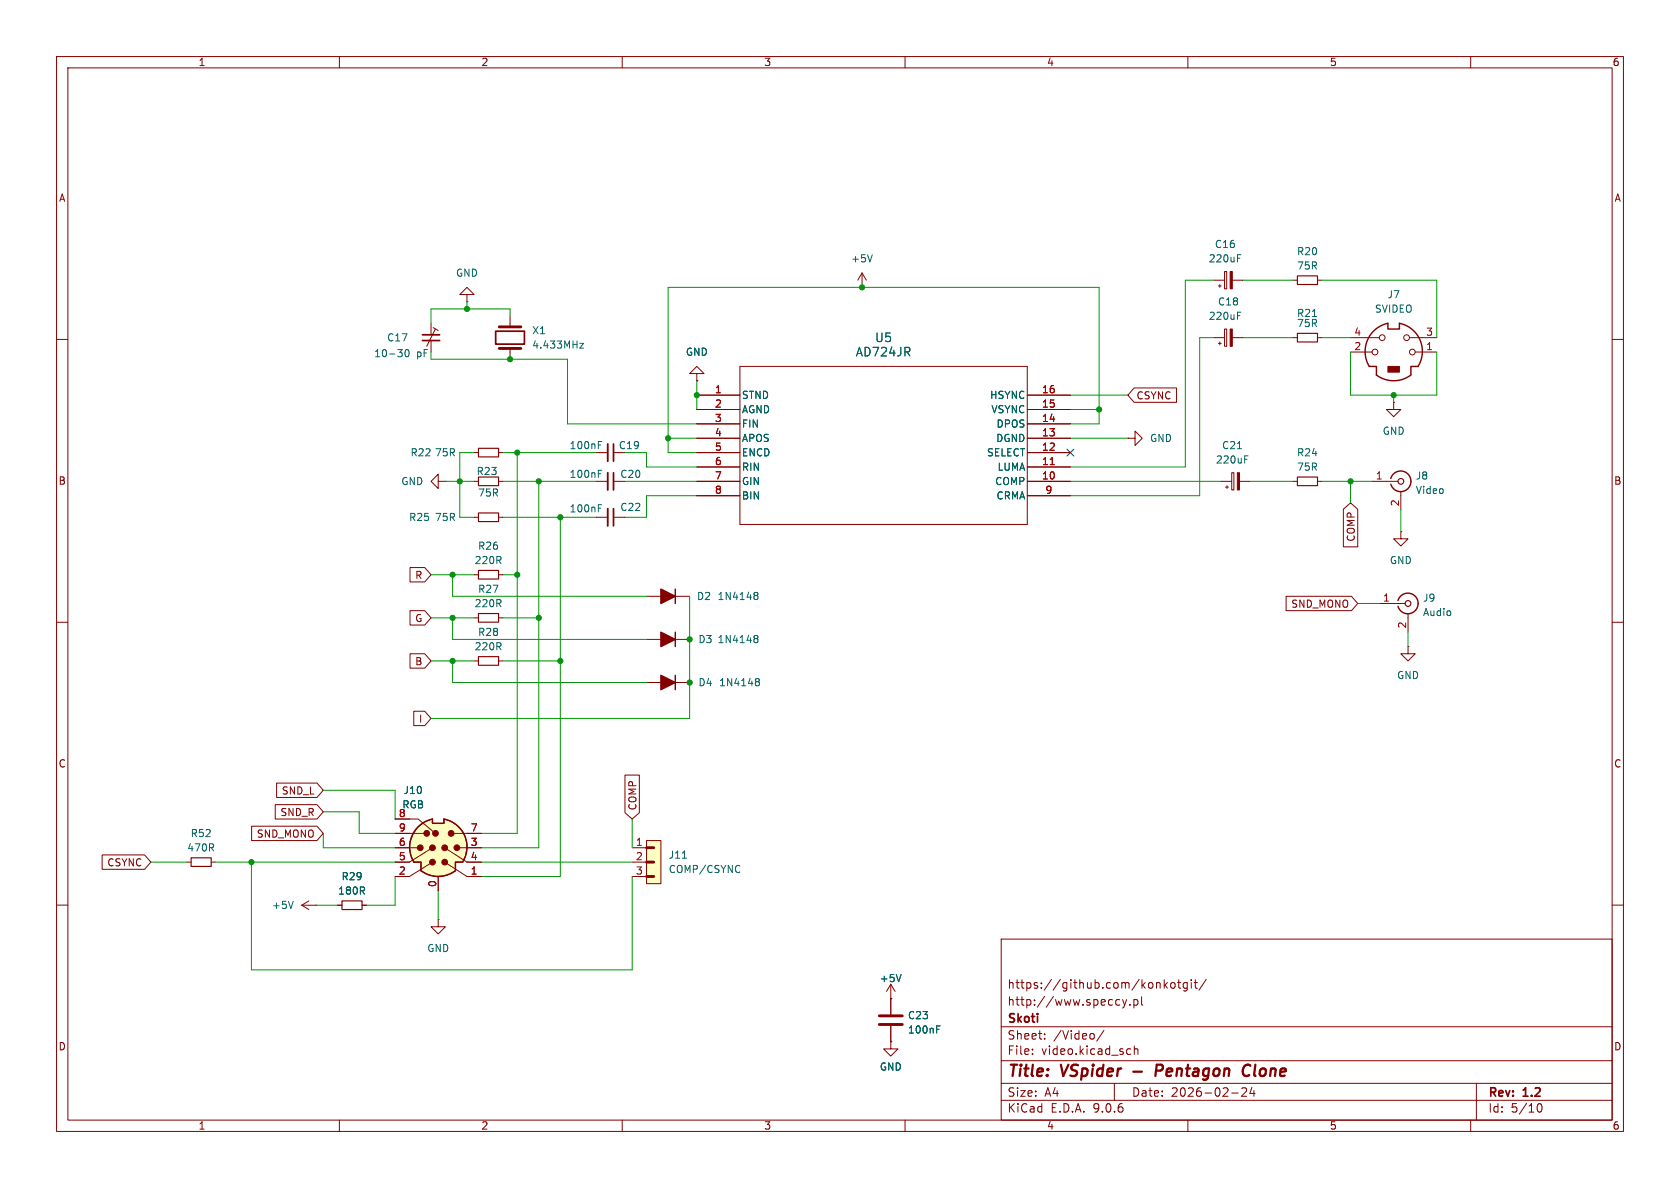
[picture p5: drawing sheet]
<svg xmlns="http://www.w3.org/2000/svg" width="297mm" height="210mm" viewBox="0 0 297 210" stroke-linecap="round" stroke-linejoin="round" font-family="sans-serif">
<g fill="none" stroke="#840000" stroke-width=".18">
<path d="M10 10h277v190h-277zM12 12h273v186h-273zM60 10v2M110 10v2M160 10v2M210 10v2M260 10v2M152.4 50.8h.1M152.4 48.3l-.8 1.2M152.4 48.3l.8 1.2M152.4 48.3v2.5M238.8 59.7h5"/>
<path d="M249.2 59.7h4.8M10 60h2M123.2 66h1.3l-1.3-1.2-1.3 1.2h1.3v1.3M123.2 67.3h.1M123.2 77.5h7.6M123.2 74.9h7.6M123.2 69.9h7.6M123.2 72.4h7.6M130.8 64.8h50.8v27.9h-50.8zM181.6 77.5h7.6M181.6 74.9h7.6M181.6 69.9h7.6"/>
<path d="M181.6 72.4h7.6M238.8 62.2h3.8M250.2 62.2h3.8M285 60h2M105.4 80h2M105.4 85.1h2M108.5 80h2M108.5 85.1h2M123.2 80h7.6M123.2 85.1h7.6M123.2 82.6h7.6M123.2 87.6h7.6"/>
<path d="M181.6 80h7.6M181.6 85.1h7.6M181.6 82.6h7.6M181.6 87.6h7.6M10 110h2M83.8 109.2h.8M88.1 109.2h.8M114.3 113h7.6M114.3 105.4h7.6M285 110h2M114.3 120.7h7.6M10 160h2"/>
<path d="M77.5 162.6v1.2h1.2l-1.2 1.3-1.3-1.3h1.3M77.5 162.6h.1M177 166h108v32h-108zM197.5 176.7l.5 .1M198 177.6l-.5 .1M198.5 176.7l.3 1M198.8 177.7l-.1 .4-.2 .1M199.2 176.7l-.4 1M199.7 177.6v.1M200.5 176.8l.4-.1 .3 .3v.4l-.2 .2h-.5M200.5 176.7v1.5M201.8 176.2v1.3l.2 .2"/>
<path d="M204.7 173.7l.3 .1 .1 .1v.8M205.8 173.2v1.5M206 174.1l.4 .6M206.4 173.7l-.6 .6M207.1 173.8l.4-.1 .2 .3v.4l-.2 .3-.4-.1-.1-.2v-.4zM208.2 173.7h.5M208.4 173.2v1.3l.3 .2M209.9 173.8l-.4-.1-.3 .3v.4l.1 .2h.6M209.9 173.7v1.2l-.3 .3-.4-.1M210.6 173.2v.1M210.6 173.7v1M211.1 173.7h.6"/>
<path d="M211.3 173.2v1.3l.4 .2M213.2 173.1l-1.2 2M285 160h2M60 198v2M110 198v2M160 198v2M177 194.5h108M177 191.5h108M177 187.5h108M177 181.5h108M182.5 186.3v.1M182.5 185.5v.1"/>
<path d="M184.7 183.6v.1M184.7 182.8v.1M195.2 182.1l-1.3 2M197 191.5v3M199.5 185.4l.4 .1M199.9 186.3l-.4 .1M200.5 185.5l.2-.1 .4 .1 .1 .9M200.5 184.9v1.5M210 198v2M217.7 193.2h1.2M219.6 192.4l.5-.1 .2 .1 .1 .3-.9 1.1h.9M221.3 192.2l-.3 1.1h.9"/>
<path d="M221.7 192.8v1M260 198v2M261 191.5v6.5M271.7 195.7l.2-.5 .2-.1a.81 .81 0 0 1 .6 .6 .81 .81 0 0 1-.3 .8h-.4l-.3-.5"/>
<circle cx="244.3" cy="59.7" r=".51"/>
<circle cx="248.7" cy="59.7" r=".51"/>
<circle cx="243.1" cy="62.2" r=".51"/>
<circle cx="249.7" cy="62.2" r=".51"/>
</g>
<path d="M200.3 189.4h1.6M205.3 188.2h-.8l-.2 2M205.3 189.2l-.9 .1M221.1 188.4a.88 .88 0 0 0-1.1 0 .88 .88 0 0 0-.3 1 .69 .69 0 0 0 .3 .7 .69 .69 0 0 0 .8-.1" fill="none" stroke="#840000" stroke-width=".4"/>
<path d="M108.5 78.5v3M108.5 83.6v3" fill="none" stroke="#840000" stroke-width=".3"/>
<path d="M107.4 78.5v3M107.4 83.6v3" fill="none" stroke="#840000" stroke-width=".33"/>
<g fill="none" stroke="#006464" stroke-width=".18">
<path d="M154.2 45l-.4 1.3M105.8 78.7h.4M105.8 78h.6M105.8 83.7h.4M105.8 83.1h.6M133.4 112.8l.1 .1M133.4 112.4l.4-.1 .1 .2 .1 .1-.2 .3M133.4 104.8l.4-.1 .1 .1 .1 .2-.2 .3M133.4 105.2l.1 .1M133.5 112.9h.3M133.5 112.9h-.1M133.5 105.3h.3"/>
<path d="M133.5 105.3h-.1M133.8 105.3l.2 .2-.1 .4-.1 .1-.4-.1M133.8 112.9l.2 .2-.1 .4-.1 .1-.4-.1M133.7 120.4l.1 .1M133.7 120h.3l.2 .1 .1 .2-.3 .2M133.8 120.5h.2M133.8 120.5l-.1 .1M134 120.5l.3 .2-.1 .4-.2 .1h-.3"/>
</g>
<path d="M185.7 82.1h.7" fill="none" stroke="#a90000" stroke-width=".18"/>
<path d="M84.6 108.5h3.5v1.5h-3.5z" fill="none" stroke="#840000" stroke-width=".2"/>
<path d="M242.7 58.7l1.4-1.1 1.3-.4v1h2v-1a5.1 5.1 0 0 1 3.3 7.6h-1.3v1.5a5.1 5.1 0 0 1-6.1 0v-1.5h-1.2a5.1 5.1 0 0 1 .6-6.1zM119.4 104.1v2.6M119.4 111.8v2.5M119.4 119.4v2.5" fill="none" stroke="#840000" stroke-width=".25"/>
<path d="M245.4 64.8h2v1h-2z" fill="#840000" stroke="#840000" stroke-width=".18"/>
<g fill="#840000" stroke="#840000" stroke-width=".25">
<path d="M116.8 111.8l2.6 1.2-2.6 1.3z"/>
<path d="M116.8 119.4l2.6 1.3-2.6 1.2z"/>
<path d="M116.8 104.1l2.6 1.3-2.6 1.3z"/>
</g>
<path d="M73.8 146.3l1.3-1 1.4-.5v.7h2v-.7a5 5 0 0 1 3.3 7.6h-1.3v1.5a5 5 0 0 1-6.1 0v-1.5h-1.2a5 5 0 0 1 .6-6.1z" fill="#ffffc2"/>
<g fill="none" stroke="#840000" stroke-width=".18">
<path d="M76.2 57.2v2M76.6 57.9l.9 .5M77 58.2l-1.6 3M82.5 52.1h1.3l-1.3-1.3-1.2 1.3h1.2v1.2M82.5 53.3h.1M90.2 55.9v1.9M214.6 49.5h1.9M215.4 50.5h.5M215.6 50.3v.5M216.5 48h.4v3.1h-.4zM217.9 49.5h1.8M228.6 49.5h.8"/>
<path d="M232.9 49.5h.8M76.2 60.2v2M90.2 61.6v1.9M105.4 91.4h2M108.5 91.4h2M83.8 101.6h.8M88.1 101.6h.8M33 152.4h.8M37.3 152.4h.8M54.6 159.3l-1.3 .7M69.8 144.8h4.1l3.1 2.5M69.8 149.9h4.5"/>
<path d="M69.8 147.3h5.1M73.8 146.3l1.3-1 1.4-.5v.7h2v-.7a5 5 0 0 1 3.3 7.6h-1.3v1.5a5 5 0 0 1-6.1 0v-1.5h-1.2a5 5 0 0 1 .6-6.1zM76.5 149.9l-4.1 2.5h-2.6M76.5 152.4l-4.1 2.5h-2.6M77.5 154.9v2.6M78.6 149.9l3.9 2.5h2.6M78.6 152.4l3.9 2.5h2.6M80.3 147.3h4.8M81.3 149.9h3.8M53.3 160h2.6M53.3 160l1.3 .8M55.9 160h.1"/>
<path d="M59.7 160h.8M64 160h.8M157.5 176.5h.1M157.5 174l-.8 1.3M157.5 174l.7 1.3M157.5 174v5.3M157.5 184.2v1.2h1.2l-1.2 1.3-1.3-1.3h1.3M157.5 184.2h.1M157.5 181.4v2.8"/>
</g>
<path d="M73.8 146.3l1-.9 1.7-.6v.7h2v-.7a5 5 0 0 1 3.3 7.6h-1.3v1.5a5.1 5.1 0 0 1-6.1 0v-1.5h-1.2a5.1 5.1 0 0 1 .6-6.1z" fill="none" stroke="#840000" stroke-width=".25"/>
<g fill="#840000" stroke="#840000" stroke-width=".18">
<path d="M217.5 48h.4v3.1h-.4z"/>
<circle cx="74.3" cy="149.9" r=".51"/>
<circle cx="75.4" cy="147.3" r=".51"/>
<circle cx="77" cy="147.3" r=".51"/>
<circle cx="79.8" cy="147.3" r=".51"/>
<circle cx="80.8" cy="149.9" r=".51"/>
<circle cx="76.5" cy="149.9" r=".51"/>
<circle cx="76.5" cy="152.4" r=".51"/>
<circle cx="78.6" cy="149.9" r=".51"/>
<circle cx="78.6" cy="152.4" r=".51"/>
</g>
<path d="M229.4 48.8h3.5v1.5h-3.5zM84.6 100.8h3.5v1.6h-3.5zM33.8 151.6h3.5v1.6h-3.5zM60.5 159.3h3.5v1.5h-3.5z" fill="none" stroke="#840000" stroke-width=".2"/>
<path d="M88.3 57.8h3.8M88.3 61.6h3.8M155.4 179.6h4.1M155.4 181.1h4.1" fill="none" stroke="#840000" stroke-width=".51"/>
<path d="M74.7 59.2h3M87.6 58.5h5.1v2.3h-5.1zM74.7 60.2h3M108.5 89.9v3.1" fill="none" stroke="#840000" stroke-width=".3"/>
<path d="M218.8 45.6h.4M218.8 45h.6M71.8 61.9l.1-.1a.68 .68 0 0 1 .4 .6 .68 .68 0 0 1-.4 .7 .84 .84 0 0 1-.1-1.2zM102.5 60.7h.7l-.7 .8h.7M105.8 89.8h.4M105.8 89.2h.6M51.8 159.3l-.4 1.3M159.3 172.3l-.4 1.2M165.6 182h.4M165.6 181.4h.6" fill="none" stroke="#006464" stroke-width=".18"/>
<path d="M107.4 89.9v3.1" fill="none" stroke="#840000" stroke-width=".33"/>
<path d="M114.3 148.6h2.5v7.6h-2.5z" fill="#ffffc2"/>
<g fill="none" stroke="#840000" stroke-width=".18">
<path d="M214.6 59.7h1.9M216.5 58.2h.4v3h-.4zM217.9 59.7h1.8M228.6 59.7h.8M232.9 59.7h.8M123.2 67.3h.1M123.2 77.5h7.6M123.2 74.9h7.6M123.2 69.9h7.6M123.2 72.4h7.6M181.6 77.5h7.6M181.6 74.9h7.6"/>
<path d="M181.6 69.9h7.6M181.6 72.4h7.6M199.4 77.5h1.3v-1.3l1.2 1.3-1.2 1.2v-1.2M199.4 77.5h.1M200.5 68.6h7.5v2.5h-7.5l-1.1-1.2zM215.4 60.7h.5M215.6 60.5v.5M246.4 71.1v1.3h1.2l-1.2 1.3-1.3-1.3h1.3M246.4 71.1h.1M77.5 85.1v-1.3l-1.3 1.3 1.3 1.3v-1.3h1.2M78.7 85.1h.1M83.8 85.1h.8"/>
<path d="M83.8 80h.8M83.8 91.4h.8M88.1 85.1h.8M88.1 80h.8M88.1 91.4h.8M123.2 85.1h7.6M123.2 80h7.6M123.2 82.6h7.6M123.2 87.6h7.6M181.6 85.1h7.6M181.6 80h7.6M181.6 82.6h7.6"/>
<path d="M181.6 87.6h7.6M215.9 85.1h1.9M216.7 86.1h.5M216.9 85.9v.5M217.8 83.6h.3v3h-.3zM219.1 85.1h1.9M228.6 85.1h.8M232.9 85.1h.8M237.5 90l1.3-1.1 1.2 1.1v6.7h-2.5zM242.6 85.1h4.5M247.6 94v1.3h1.3l-1.3 1.2-1.2-1.2h1.2M247.6 94h.1"/>
<path d="M247.6 86.9v3.3M72.5 100.3h2.6l1.1 1.3-1.1 1.3h-2.6zM72.5 107.9h2.6l1.1 1.3-1.1 1.3h-2.6zM72.5 115.6h2.6l1.1 1.2-1.1 1.3h-2.6zM83.8 116.8h.8M88.1 116.8h.8M227.4 105.4h11.5l1.1 1.3-1.1 1.3h-11.5zM243.8 106.7h4.6M248.9 114.3v1.3h1.3l-1.3 1.2-1.3-1.2h1.3M248.9 114.3h.1M248.9 108.5v3.3M48.9 138.4h7.1l1.1 1.3-1.1 1.3h-7.1z"/>
<path d="M73.1 125.7h2l1.1 1.3-1.1 1.3h-2zM110.5 137h2.5v6.7l-1.2 1.1-1.3-1.1zM18.1 151.1h7.5l1.1 1.3-1.1 1.3h-7.5zM44.5 146h11.5l1.1 1.3-1.1 1.3h-11.5zM48.7 142.2h7.3l1.1 1.3-1.1 1.3h-7.3zM69.8 149.9h2.6M69.8 152.4h2.6M69.8 154.9h2.6M69.8 144.8h2.6M69.8 147.3h2.6M77.5 154.9v2.6M82.5 149.9h2.6"/>
<path d="M82.5 152.4h2.6M82.5 154.9h2.6M82.5 147.3h2.6M111.8 149.9h2.5M111.8 152.4h2.5M111.8 154.9h2.5M114.3 148.6h2.5v7.6h-2.5zM59.7 160h.8M64 160h.8M157.5 176.5h.1M157.5 176.5v2.8M157.5 184.2h.1"/>
<path d="M157.5 181.4v2.8"/>
</g>
<path d="M114.3 149.9h1.3M114.3 152.4h1.3M114.3 154.9h1.3" fill="none" stroke="#840000" stroke-width=".3"/>
<path d="M114.3 149.9h1.3M114.3 152.4h1.3M114.3 154.9h1.3" fill="none" stroke="#840000" stroke-width=".5"/>
<path d="M218.8 55.8h.4M218.8 55.2h.6M232 56h.7M218.8 79.3h.7M220 81.2h.5M220 80.6h.6M120.6 151.7h.8M130.6 153l.2 .1M130.8 154.1l-.2 .1M159.3 172.3l-.4 1.2M165.6 182h.4M165.6 181.4h.6" fill="none" stroke="#006464" stroke-width=".18"/>
<path d="M245.9 84.6a1.81 1.81 0 0 1 2.8-1 1.81 1.81 0 0 1 0 2.9 1.81 1.81 0 0 1-2.8-.9M247.1 106.2a1.82 1.82 0 0 1 2-1.3 1.82 1.82 0 0 1 1.6 1.8M250.7 106.7a1.81 1.81 0 0 1-1.6 1.8 1.81 1.81 0 0 1-1.9-1.3" fill="none" stroke="#840000" stroke-width=".25"/>
<g fill="none" stroke="#840000" stroke-width=".2">
<path d="M229.4 58.9h3.5v1.6h-3.5zM84.6 79.2h3.5v1.6h-3.5zM84.6 84.3h3.5v1.6h-3.5zM84.6 90.7h3.5v1.5h-3.5zM229.4 84.3h3.5v1.6h-3.5zM84.6 116.1h3.5v1.5h-3.5z"/>
<circle cx="247.7" cy="85.1" r=".51"/>
<circle cx="248.9" cy="106.7" r=".51"/>
</g>
<g fill="#840000" stroke="#840000" stroke-width=".18">
<path d="M218.7 83.6h.4v3h-.4z"/>
<path d="M217.5 58.2h.4v3h-.4z"/>
</g>
<g fill="none" stroke="#009600" stroke-width=".18">
<path d="M82.5 53.3v1.3M90.2 55.9v-1.3h-14v2.6M214.6 59.7h-2.5v27.9h-22.9M214.6 49.5h-5.1v33.1h-20.3M219.7 59.7h8.9M219.7 49.5h8.9M233.7 59.7h5.1M233.7 49.5h20.3v10.2M76.2 63.5h24.1v11.4h22.9M118.1 77.5h5.1M123.2 67.3v5.1M189.2 74.9h5.1v-24.1h-76.2v29.2h5.1"/>
<path d="M189.2 72.4h5.1M189.2 69.9h10.2M189.2 77.5h10.2M238.8 62.2v7.7h15.2v-7.7M246.4 69.9v1.2M78.7 85.1h5.1M83.8 80h-2.5v11.4h2.5M88.9 85.1h16.5M88.9 80h16.5M88.9 91.4h16.5M91.4 80v67.3h-6.3M95.2 85.1v64.8h-10.1"/>
<path d="M99.1 91.4v63.5h-14M110.5 85.1h12.7M110.5 80h3.8v2.6h8.9M123.2 87.6h-8.9v3.8h-3.8M189.2 85.1h26.7M221 85.1h7.6M233.7 85.1h8.9M238.8 85.1v3.8M247.6 90.2v3.8M76.2 116.8h7.6M76.2 101.6h7.6M76.2 109.2h7.6"/>
<path d="M80 101.6v3.8h34.3M80 109.2v3.8h34.3M80 116.8v3.9h34.3M88.9 116.8h10.2M88.9 101.6h2.5M88.9 109.2h6.3M121.9 105.4v21.6h-45.7M240 106.7h3.8M248.9 111.8v2.5M57.1 139.7h12.7v5.1M26.7 152.4h6.3M38.1 152.4h31.7"/>
<path d="M44.4 152.4v19.1h67.4v-16.6M57.1 143.5h6.4v3.8h6.3M57.1 147.3v2.6h12.7M69.8 154.9v5.1h-5M77.5 157.5v5.1M85.1 152.4h26.7M111.8 144.8v5.1M55.9 160h3.8"/>
</g>
<path d="M188.6 79.4l1.2 1.2M189.8 79.4l-1.2 1.2" fill="none" stroke="#000084" stroke-width=".18"/>
<path d="M185.7 82.1h.7" fill="none" stroke="#a90000" stroke-width=".18"/>
<g fill="#009600" stroke="#009600" stroke-width=".18">
<circle cx="152.4" cy="50.8" r=".46"/>
<circle cx="123.2" cy="69.9" r=".46"/>
<circle cx="99.1" cy="116.8" r=".46"/>
<circle cx="121.9" cy="113" r=".46"/>
<circle cx="121.9" cy="120.7" r=".46"/>
<circle cx="99.1" cy="91.4" r=".46"/>
<circle cx="118.1" cy="77.5" r=".46"/>
<circle cx="80" cy="116.8" r=".46"/>
<circle cx="80" cy="101.6" r=".46"/>
<circle cx="80" cy="109.2" r=".46"/>
<circle cx="44.4" cy="152.4" r=".46"/>
<circle cx="90.2" cy="63.5" r=".46"/>
<circle cx="82.5" cy="54.6" r=".46"/>
<circle cx="95.2" cy="85.1" r=".46"/>
<circle cx="91.4" cy="80" r=".46"/>
<circle cx="194.3" cy="72.4" r=".46"/>
<circle cx="246.4" cy="69.9" r=".46"/>
<circle cx="238.8" cy="85.1" r=".46"/>
<circle cx="95.2" cy="109.2" r=".46"/>
<circle cx="91.4" cy="101.6" r=".46"/>
<circle cx="81.3" cy="85.1" r=".46"/>
</g>
<g font-size="2.8" fill="#840000">
<text x="178" y="190.9">Title:</text>
<text x="187.7" y="190.9">VSpider</text>
<text x="205.9" y="190.9">Pentagon</text>
<text x="222.2" y="190.9">Clone</text>
</g>
<g font-size="2.1" fill="#006464">
<text x="151.2" y="63.2">AD724JR</text>
<text x="154.6" y="60.7">U5</text>
</g>
<g font-size="2.1" fill="#840000">
<text x="178" y="178">http://www.speccy.pl</text>
<text x="178" y="175">https://github.com/konkotgit/</text>
<text x="178" y="184">Sheet:</text>
<text x="178" y="181.2">Skoti</text>
<text x="186.2" y="184">/Video/</text>
<text x="178" y="186.7">File:</text>
<text x="184.1" y="186.7">video.kicad_sch</text>
<text x="178" y="196.9">KiCad</text>
<text x="178" y="194.1">Size:</text>
<text x="184.7" y="194.1">A4</text>
<text x="185.7" y="196.9">E.D.A.</text>
<text x="193.3" y="196.9">9.0.6</text>
<text x="200" y="194.1">Date:</text>
<text x="207" y="194.1">2026-02-24</text>
<text x="263" y="194.3">Rev:</text>
<text x="263" y="196.9">Id:</text>
<text x="267.1" y="196.9">5/10</text>
<text x="269.4" y="194.3">1.2</text>
</g>
<g font-size="1.8" fill="#840000">
<text x="35" y="11.9">1</text>
<text x="85" y="11.9">2</text>
<text x="135" y="11.9">3</text>
<text x="185" y="11.9">4</text>
<text x="235" y="11.9">5</text>
<text x="285" y="11.9">6</text>
<text x="10.3" y="35.9">A</text>
<text x="285.3" y="35.9">A</text>
<text x="200.8" y="70.8">CSYNC</text>
<text x="10.3" y="85.9">B</text>
<text x="285.3" y="85.9">B</text>
<text x="239.7" y="95.9" transform="rotate(-90 239.7 95.9)">COMP</text>
<text x="73.3" y="102.6">R</text>
<text x="228.2" y="107.6">SND_MONO</text>
<text x="73.3" y="110.2">G</text>
<text x="73.3" y="117.8">B</text>
<text x="74" y="128">I</text>
<text x="10.3" y="135.9">C</text>
<text x="285.3" y="135.9">C</text>
<text x="49.7" y="140.7">SND_L</text>
<text x="112.7" y="143.4" transform="rotate(-90 112.7 143.4)">COMP</text>
<text x="45.3" y="148.3">SND_MONO</text>
<text x="49.5" y="144.5">SND_R</text>
<text x="18.9" y="153.4">CSYNC</text>
<text x="10.3" y="185.9">D</text>
<text x="285.3" y="185.9">D</text>
<text x="35" y="199.9">1</text>
<text x="85" y="199.9">2</text>
<text x="135" y="199.9">3</text>
<text x="185" y="199.9">4</text>
<text x="235" y="199.9">5</text>
<text x="285" y="199.9">6</text>
</g>
<g font-size="1.8" fill="#006464">
<text x="150.4" y="46.6">+5V</text>
<text x="213.6" y="46.6">220uF</text>
<text x="214.7" y="44">C16</text>
<text x="229.2" y="45.3">R20</text>
<text x="229.2" y="47.9">75R</text>
<text x="80.5" y="49.1">GND</text>
<text x="245.2" y="52.9">J7</text>
<text x="94" y="59.3">X1</text>
<text x="213.6" y="56.7">220uF</text>
<text x="215.2" y="54.2">C18</text>
<text x="229.2" y="56.2">R21</text>
<text x="229.2" y="58">75R</text>
<text x="243" y="55.5">SVIDEO</text>
<text x="66" y="63.3">10-30</text>
<text x="68.3" y="60.6">C17</text>
<text x="94" y="61.8">4.433MHz</text>
<text x="121.2" y="63.1">GND</text>
<text x="131.1" y="70.7">STND</text>
<text x="174.9" y="70.7">HSYNC</text>
<text x="131.1" y="73.3">AGND</text>
<text x="131.1" y="75.8">FIN</text>
<text x="175.2" y="73.3">VSYNC</text>
<text x="176.1" y="75.8">DPOS</text>
<text x="244.3" y="77.1">GND</text>
<text x="72.5" y="80.9">R22</text>
<text x="76.8" y="80.9">75R</text>
<text x="100.6" y="79.6">100nF</text>
<text x="109.3" y="79.6">C19</text>
<text x="131.1" y="78.3">APOS</text>
<text x="131.1" y="80.9">ENCD</text>
<text x="131.1" y="83.4">RIN</text>
<text x="174.4" y="80.9">SELECT</text>
<text x="176" y="78.3">DGND</text>
<text x="176.3" y="83.4">LUMA</text>
<text x="203.2" y="78.3">GND</text>
<text x="214.9" y="82.1">220uF</text>
<text x="215.9" y="79.6">C21</text>
<text x="229.2" y="80.9">R24</text>
<text x="229.2" y="83.4">75R</text>
<text x="70.8" y="86">GND</text>
<text x="84.2" y="84.2">R23</text>
<text x="84.4" y="88">75R</text>
<text x="100.6" y="84.7">100nF</text>
<text x="109.6" y="84.7">C20</text>
<text x="131.1" y="86">GIN</text>
<text x="131.1" y="88.5">BIN</text>
<text x="175.8" y="86">COMP</text>
<text x="176.1" y="88.5">CRMA</text>
<text x="250.2" y="85">J8</text>
<text x="250.2" y="87.5">Video</text>
<text x="72.2" y="92.3">R25</text>
<text x="76.8" y="92.3">75R</text>
<text x="100.6" y="90.8">100nF</text>
<text x="109.6" y="90.5">C22</text>
<text x="83.8" y="99.9">220R</text>
<text x="84.4" y="97.4">R26</text>
<text x="245.6" y="99.9">GND</text>
<text x="83.8" y="107.5">220R</text>
<text x="84.4" y="105">R27</text>
<text x="123.1" y="106.3">D2</text>
<text x="126.8" y="106.3">1N4148</text>
<text x="251.5" y="106.6">J9</text>
<text x="84.4" y="112.6">R28</text>
<text x="123.4" y="113.9">D3</text>
<text x="126.8" y="113.9">1N4148</text>
<text x="251.5" y="109.1">Audio</text>
<text x="83.8" y="115.2">220R</text>
<text x="123.4" y="121.5">D4</text>
<text x="127" y="121.5">1N4148</text>
<text x="246.9" y="120.2">GND</text>
<text x="71" y="143.1">RGB</text>
<text x="71.2" y="140.6">J10</text>
<text x="33.6" y="148.2">R52</text>
<text x="33" y="150.7">470R</text>
<text x="60.3" y="155.8">R29</text>
<text x="118.1" y="152">J11</text>
<text x="118.1" y="154.5">COMP/CSYNC</text>
<text x="48" y="160.9">+5V</text>
<text x="59.7" y="158.3">180R</text>
<text x="75.4" y="168.5">GND</text>
<text x="155.4" y="173.8">+5V</text>
<text x="160.4" y="182.9">100nF</text>
<text x="160.4" y="180.4">C23</text>
<text x="155.4" y="189.5">GND</text>
</g>
<g font-size="1.8" fill="#a90000">
<text x="239.3" y="59.4">4</text>
<text x="252" y="59.4">3</text>
<text x="239.3" y="62">2</text>
<text x="252" y="62">1</text>
<text x="126.3" y="69.6">1</text>
<text x="184.1" y="69.6">16</text>
<text x="126.3" y="77.2">4</text>
<text x="126.3" y="72.1">2</text>
<text x="126.3" y="74.7">3</text>
<text x="184.1" y="74.7">14</text>
<text x="184.1" y="72.1">15</text>
<text x="184.1" y="77.2">13</text>
<text x="126.3" y="79.8">5</text>
<text x="126.3" y="82.3">6</text>
<text x="184.1" y="79.8">12</text>
<text x="184.1" y="82.3">11</text>
<text x="126.3" y="84.8">7</text>
<text x="126.3" y="87.4">8</text>
<text x="184.1" y="84.8">10</text>
<text x="184.7" y="87.4">9</text>
<text x="243.1" y="84.8">1</text>
<text x="247.4" y="89.6" transform="rotate(-90 247.4 89.6)">2</text>
<text x="244.4" y="106.4">1</text>
<text x="248.7" y="111.2" transform="rotate(-90 248.7 111.2)">2</text>
<text x="70.4" y="144.5">8</text>
<text x="70.4" y="147.1">9</text>
<text x="70.4" y="149.6">6</text>
<text x="83.1" y="147.1">7</text>
<text x="83.1" y="149.6">3</text>
<text x="112.3" y="149.6">1</text>
<text x="70.4" y="152.1">5</text>
<text x="70.4" y="154.7">2</text>
<text x="83.1" y="152.1">4</text>
<text x="83.1" y="154.7">1</text>
<text x="112.3" y="152.1">2</text>
<text x="112.3" y="154.7">3</text>
<text x="77.2" y="156.9" transform="rotate(-90 77.2 156.9)">0</text>
</g>
<text font-size="1.8" fill="#009600" x="73.6" y="63.3">pF</text>
</svg>
